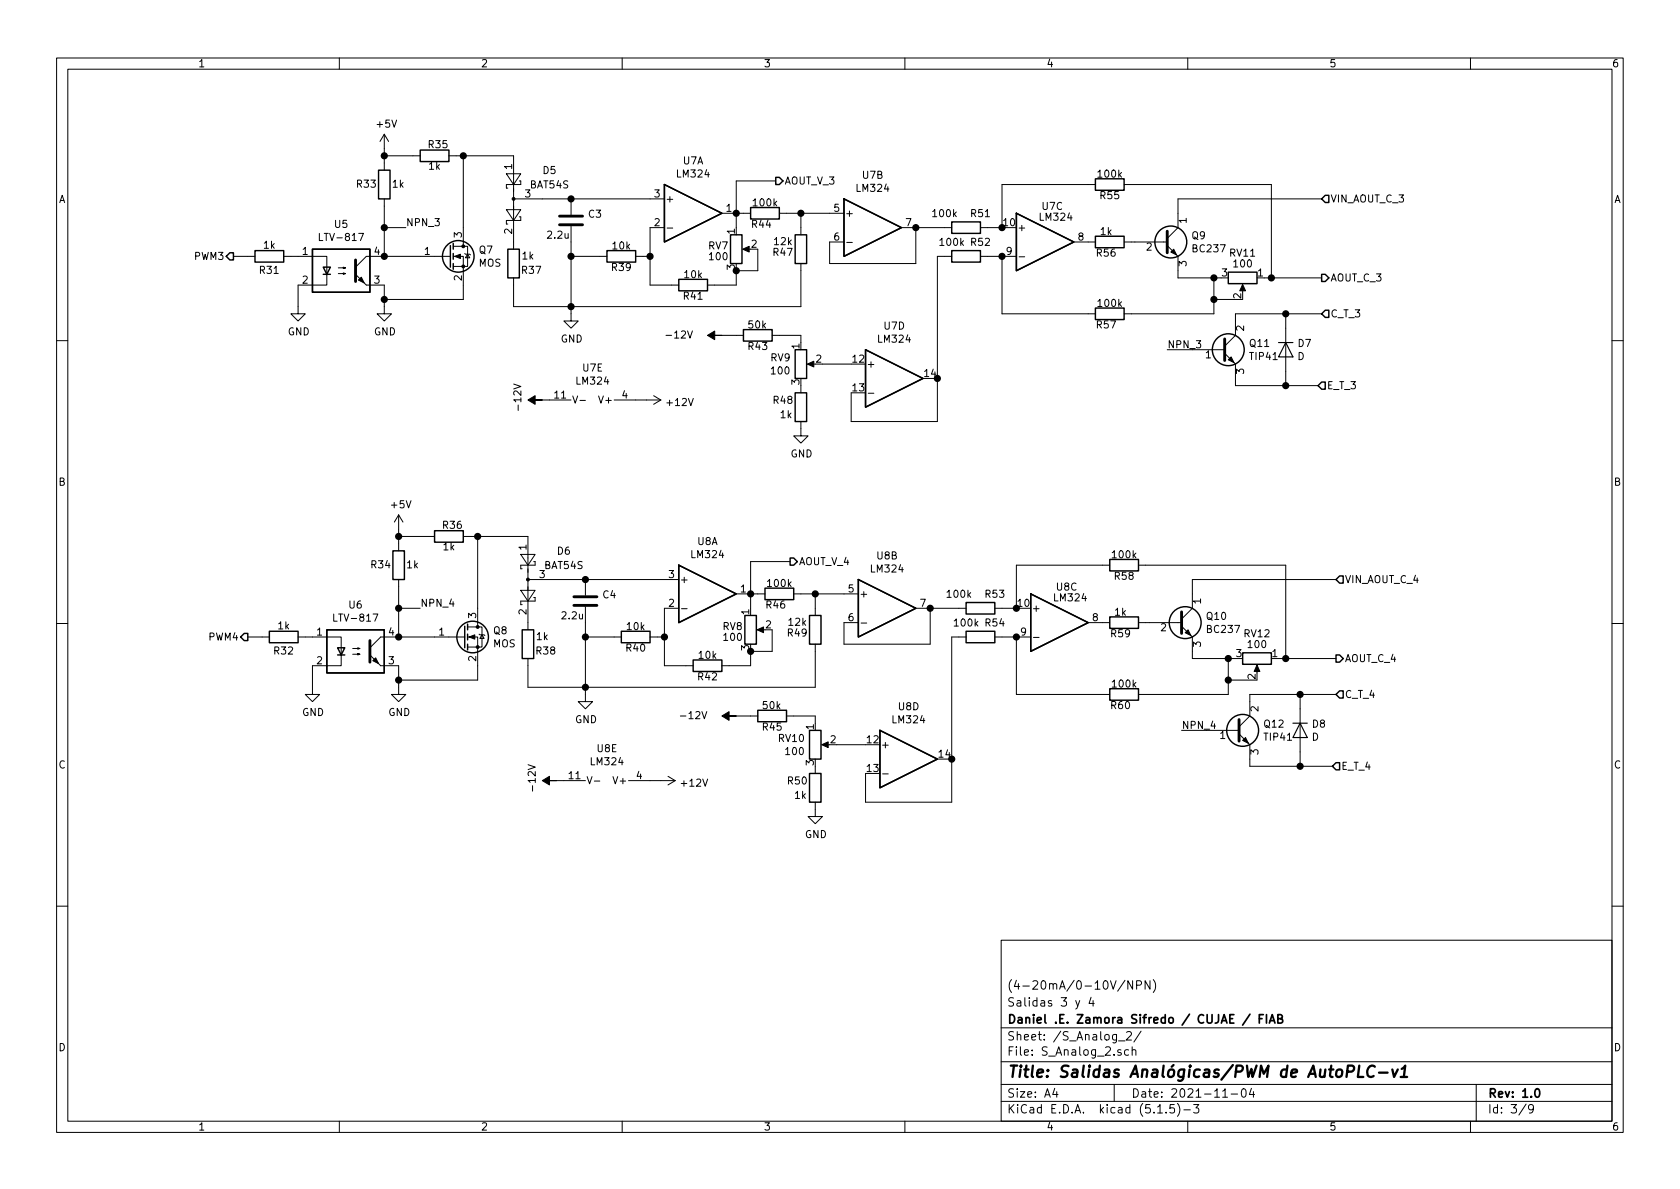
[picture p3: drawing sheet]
<svg xmlns="http://www.w3.org/2000/svg" width="297mm" height="210mm" viewBox="0 0 297 210" stroke-linecap="round" stroke-linejoin="round" font-family="sans-serif">
<g fill="none" stroke="#000" stroke-width=".18">
<path d="M10 10.3h277v189.9h-277zM12 12.2h273v186.1h-273zM60 10.3v1.9M110 10.3v1.9M160 10.3v1.9M210 10.3v1.9M260 10.3v1.9M67.9 27.6h6.4M67.9 23.7v6.4M67.9 35.2v10.1M67.9 23.7l-.7 1.3M67.9 23.7l.8 1.3"/>
<path d="M79.4 27.6h11.4v16.5M81.9 27.6v16M89.5 30.7h2.6l-1.3 1.9zM89.5 37.1h2.6l-1.3 1.9zM90.8 35.2h26.7M91.8 32h.3v.6h-2.6v.7h.3M91.8 38.3h.3v.7h-2.6v.6h.3M101 40v16.8h1.2l-1.2 1.2-1.3-1.2h1.3M101 35.2v2.8M127.6 37.7h5.1M137.2 32h-7v8.3M137.8 37.7h11.4"/>
<path d="M141.6 37.7v3.8M193.7 32.6h-16.5v7.7h-3.8M198.8 32.6h26v16.5M233.7 35.2h-25.4v5.1l-1.9 1.9M41.3 45.3h3.8M50.2 45.3h7.6v3.3M57.8 48.5v1.9h-5.1v5.1h1.3l-1.3 1.3-1.3-1.3h1.3M59.8 48.4h1.3l-.4 .1v-.2l.4 .1M59.8 47.4h1.3l-.4 .1v-.3l.4 .2M63.4 41.3h.9l-.6 1.2M64.8 50.4h3.1v5.1h1.3l-1.3 1.3-1.2-1.3h1.2M67.9 40.3h3.9"/>
<path d="M79.6 45.3h-14.8l-1.9 1.9M80.1 45.3h1.8v7.7h-14M80.1 43.6h2.6v3.5h-2.6M82.2 44.8l.1 .2h.8l.1 .1M82.7 45l.4 .6h-.8zM101 45.3h6.3M112.4 45.3h2.5M117.5 40.3h-2.6v10.1h5.1M118 40.3h.9M127.6 59.3h3.8M131.7 44.1h1M134 44.1v3.8h-3.8v2.5h-5.1"/>
<path d="M136.5 59.3h5.1v1.3M141.6 46.6v7.6h-50.8v-5.1M149.7 42.9h1M159.4 40.3h8.9M161.9 40.3v6.3h-15.2v-3.8h2.5M168.3 45.3h-2.6v29.2h-15.2v-5M173.4 45.3h6.3M177.2 45.3v10.2h16.5M180.2 45.4h1M189.9 42.8h3.8M198.8 42.8h7.6M206.4 43.4l1.9 1.9v3.8h7.6"/>
<path d="M214.6 49.1v6.4h-15.8M214.6 53h5.1M219.7 50.7v1M223.5 49.1h10.2M227.3 55.5v12.7M233.7 55.5h-15.3v3.8l-1.9 1.9M10 60.2h2M95.9 70.7h5.1M101.3 70l.4 1.3 .4-1.3M102.5 70.8h1M108.6 70.7h8.2M115.6 70l1.2 .7"/>
<path d="M116.8 70.7l-1.2 .8M141.6 74.5v2.6h1.3l-1.3 1.3-1.3-1.3h1.3M141.6 68.2v1.3M143.1 64.4h1M145.4 64.4h5.1M153.5 69.5h1M206.4 61.8h10.1M216.5 62.5l1.9 1.9v3.8h14.6M285 60.2h2M70.5 91.1v6.3M70.5 94.9h6.3M70.5 91.1l-.8 1.2"/>
<path d="M70.5 91.1l.7 1.2M81.9 94.9h11.4v16.5M84.5 94.9v16M92.1 98h2.5l-1.3 1.9zM94.4 99.3h.2v.6h-2.5v.7h.2M139.7 99.3h-7v8.3M196.2 99.9h-16.5v7.7h-3.8M201.3 99.9h26v16.6M10 110.3h2M43.8 112.6h3.8M52.7 112.6h7.6v3.3M60.3 115.8v1.9h-5.1v5.1h1.3l-1.3 1.3-1.2-1.3h1.2"/>
<path d="M62.4 115.7h1.2l-.4 .1v-.2l.4 .1M62.4 114.7h1.2l-.4 .1v-.3l.4 .2M66 108.6h.8l-.5 1.2M67.3 117.7h3.2v5.1h1.3l-1.3 1.3-1.3-1.3h1.3M70.5 107.6h3.8M70.5 102.5v10.1M82.2 112.6h-14.9l-1.9 1.9M82.7 112.6h1.8v7.7h-14M82.7 110.9h2.5v3.5h-2.5M84.7 112.1l.1 .2h.8l.1 .1M85.2 112.3l.4 .6h-.8zM92.1 104.4h2.5l-1.3 1.9z"/>
<path d="M93.3 102.5h26.7M94.4 105.7h.2v.6h-2.5v.6h.2M103.5 107.3v16.8h1.3l-1.3 1.2-1.3-1.2h1.3M103.5 102.5v2.8M103.5 112.6h6.4M114.9 112.6h2.6M120 107.6h-2.5v10.1h5.1M120.5 107.6h1M130.2 105h5.1M134.2 111.4h1.1M136.5 111.4v3.8h-3.8v2.5h-5.1M140.3 105h11.5"/>
<path d="M144.1 113.9v7.6h-50.8v-5M144.1 105v3.8M152.2 110.2h1M161.9 107.6h8.9M164.5 107.6v6.3h-15.3v-3.8h2.6M170.8 112.6h-2.5v29.3h-15.3v-5.1M175.9 112.6h6.3M179.7 112.6v10.2h16.5M182.7 112.7h1M192.4 110.1h3.8M201.3 110.1h7.6M208.9 110.7l1.9 1.9v3.9h7.6"/>
<path d="M217.2 116.5v6.3h-15.9M222.2 118v1M226.1 116.5h10.1M236.2 102.5h-25.4v5.1l-1.9 1.9M285 110.3h2M98.4 138h5.1M103.8 137.3l.4 1.3 .5-1.3M105.1 138.1h.9M111.1 138h8.3M118.1 137.3l1.3 .7M119.4 138l-1.3 .8M130.2 126.6h3.8"/>
<path d="M139.1 126.6h5v1.3M144.1 135.5v1.3M145.7 131.7h1M148 131.7h5M156.1 136.8h.9M208.9 129.2h10.2M217.2 120.3h5M219.1 129.8l1.9 1.9v3.8h14.6M229.9 122.8v12.7M236.2 122.8h-15.2v3.8l-1.9 1.9M144.1 141.9v2.5h1.3l-1.3 1.3-1.2-1.3h1.2M10 160.2h2"/>
<path d="M177 166.3h108v32h-108zM190.9 176.9l-.5 1.4-.2 .1M192.9 176.3l-.3 1.1h.9M193.3 176.9v1M198.9 173.3l-1.3 2M200.3 173.4v1.5l-.9-1.5v1.5M201 174.2l.7-.1 .1-.2v-.3l-.3-.2h-.5v1.5M203.3 173.4v1.5l-.8-1.5v1.5M203.9 173.2a1.79 1.79 0 0 1 0 2.3M285 160.2h2M60 198.3v1.9M110 198.3v1.9"/>
<path d="M160 198.3v1.9M177 194.8h108M177 191.8h108M177 187.8h108M177 181.8h108M186.5 192.5l-.4 1h1M186.8 193v1M197 191.8v3M197.8 184.1h1.1M199.2 182.6l.2-.2h.4l.3 .4-1 1.1h1M199.5 185.7l-.4-.1-.3 .3 .1 .6 .2 .1 .4-.1M200.2 185.7h.1a.37 .37 0 0 1 .5 .1v.8"/>
<path d="M200.2 185.1v1.5M201.8 182.3l-1.3 2M204.7 196.8h.8M206.2 196.7v.1M207.6 195.3h-.7l-.1 .7 .2-.1 .5 .1 .2 .2-.1 .5-.2 .1-.6-.1M208.2 195.1a1.71 1.71 0 0 1 0 2.3M209.3 196.3h1.2M210 198.3v1.9M211 195.3h1l-.5 .6 .4 .1v.7l-.2 .1-.7-.1M216.2 194h.8M217.7 193.5h1.1M219.6 192.7l.4-.2a.94 .94 0 0 1 0 1.5 .82 .82 0 0 1-.4-1.3z"/>
<path d="M221.3 192.5l-.4 1h.9M221.6 193v1M260 198.3v1.9M261 191.8v6.5M269.8 195.2l-1.2 2M271.1 196l-.3 .3-.4-.1-.1-.2v-.4l.1-.2 .4-.1 .2 .2a1.19 1.19 0 0 1-.2 1.2l-.4 .1"/>
</g>
<path d="M221 179.3l-1.3 2M223.4 179.4h-.7v1.5M223.9 179.4v1.5M222.7 180.1h.4M224.4 180.9l.5-1.5 .5 1.5M224.6 180.5h.7M225.9 180.1h.5l.2-.1 .1-.3-.3-.3h-.5v1.5h.6l.3-.3a.41 .41 0 0 0-.4-.5M271.5 192.7l.2-.2a.81 .81 0 0 1 .6 .6 .81 .81 0 0 1-.3 .8l-.1 .1a.79 .79 0 0 1-.4-1.3z" fill="none" stroke="#000" stroke-width=".3"/>
<path d="M240.3 188.4l-.2 2h.9M243.1 188.6a.87 .87 0 0 0-1 0 .87 .87 0 0 0-.4 1 .69 .69 0 0 0 .3 .8 .69 .69 0 0 0 .9-.1M243.8 189.7h1.5M246.2 189.1l.3 1.3 .6-1.3M247.6 190.4h1.2M247.8 189l.7-.6-.3 2" fill="none" stroke="#000" stroke-width=".41"/>
<g fill="none" stroke="#000" stroke-width=".25">
<path d="M66.9 30.1h2.1v5.1h-2.1zM74.3 26.5h5.1v2.1h-5.1zM117.5 32.6l10.1 5.1-10.1 5.1zM132.7 36.7h5.1v2h-5.1zM137.2 31.4h.6l.6 .6-.6 .6h-.6zM149.2 35.2l10.2 5.1-10.2 5zM168.3 39.2h5.1v2.1h-5.1zM179.7 37.7l10.2 5.1-10.2 5.1zM193.7 31.6h5.1v2h-5.1zM234.3 34.5h.6v1.3h-.6l-.6-.6zM40.6 44.7h.7v1.3h-.7l-.6-.7zM45.1 44.3h5.1v2h-5.1z"/>
<path d="M55.2 44.1h10.2v7.6h-10.2zM57.1 47.2h1.3l-.6 1.3zM57.1 48.5h1.3M79.6 43.4v3.8M80.1 43v1.1M80.1 44.8v1M80.1 46.6v1M89.8 44.1h2v5h-2zM107.3 44.3h5.1v2h-5.1zM120 49.4h5.1v2h-5.1zM129.2 41.5h2v5.1h-2zM131.4 58.3h5.1v2h-5.1z"/>
<path d="M140.6 41.5h2v5.1h-2zM168.3 44.3h5.1v2h-5.1zM193.7 54.5h5.1v2h-5.1zM193.7 41.8h5.1v2h-5.1zM217.2 48.1h5v2.1h-5zM233.7 48.5h.6l.6 .6-.6 .7h-.6zM234.3 54.9h.6v1.2h-.6l-.6-.6zM140.6 61.8h2v5.1h-2zM140.6 69.5h2v5h-2zM153 61.8l10.2 5.1-10.2 5.1zM233 68.2l.7-.6h.6v1.2h-.6zM69.5 97.4h2v5.1h-2z"/>
<path d="M76.8 93.8h5.1v2.1h-5.1zM120 99.9l10.2 5.1-10.2 5.1zM139.7 98.7h.6l.7 .6-.7 .6h-.6zM196.2 98.9h5.1v2.1h-5.1zM42.5 112.6l.7-.6h.6v1.3h-.6zM47.6 111.6h5.1v2.1h-5.1zM57.8 111.4h10.1v7.6h-10.1zM59.7 114.5h1.3l-.7 1.3zM59.7 115.8h1.3M82.2 110.7v3.8M82.7 110.4v1M82.7 112.1v1.1"/>
<path d="M82.7 113.9v1M92.3 111.4h2.1v5.1h-2.1zM109.9 111.6h5v2.1h-5zM122.6 116.7h5v2h-5zM131.7 108.8h2v5.1h-2zM135.3 104h5v2h-5zM143.1 108.8h2.1v5.1h-2.1zM151.8 102.5l10.1 5.1-10.1 5zM170.8 111.6h5.1v2.1h-5.1zM170.8 106.5h5.1v2.1h-5.1zM182.2 105l10.2 5.1-10.2 5.1zM196.2 109.1h5.1v2h-5.1z"/>
<path d="M219.7 115.4h5.1v2.1h-5.1zM236.2 115.8h.7l.6 .7-.6 .6h-.7zM236.9 101.8h.6v1.3h-.6l-.7-.6zM134 125.6h5.1v2h-5.1zM143.1 129.2h2.1v5h-2.1zM143.1 136.8h2.1v5.1h-2.1zM155.6 129.2l10.1 5-10.1 5.1zM196.2 121.8h5.1v2h-5.1zM236.2 134.9h.7v1.2h-.7l-.6-.6zM236.9 122.2h.6v1.2h-.6l-.7-.6z"/>
<circle cx="81" cy="45.3" r="2.79"/>
<circle cx="207" cy="42.8" r="2.82"/>
<circle cx="217.2" cy="61.8" r="2.82"/>
<circle cx="83.6" cy="112.6" r="2.79"/>
<circle cx="209.5" cy="110.1" r="2.82"/>
<circle cx="219.7" cy="129.2" r="2.82"/>
</g>
<g fill="#000" stroke="#000" stroke-width=".18">
<path d="M63.9 49l.5 1-1-.5zM62.9 48.5l1.9 1.9zM80.4 45.3l1-.3v.7zM125.1 59.3l1.3-.8v.8h1.2h-1.2v.8zM131.3 44.1l1.2-.5v1zM207 44.6l.5-.5 .5 1zM219.7 50.3l.5 1.1h-1zM93.3 70.7l1.3-.7v.7h1.3h-1.3v.8zM142.7 64.4l1.2-.5v1zM217.2 63.6l.5-.5 .5 1zM65.9 116.8l.5-.5 .5 1zM65.4 115.8l1.9 1.9z"/>
<path d="M82.9 112.6l1-.3v.7zM133.9 111.4l1.1-.5v1zM209.5 111.9l.6-.5 .5 1zM222.2 117.6l.6 1.1h-1.1zM95.9 138l1.3-.7v.7h1.2h-1.2v.8zM127.6 126.6l1.3-.7v.7h1.3h-1.3v.8zM145.3 131.7l1.1-.5v1zM219.7 130.9l.5-.5 .5 1z"/>
<circle cx="90.8" cy="35.2" r=".25"/>
<circle cx="81.9" cy="47.1" r=".25"/>
<circle cx="81.9" cy="43.6" r=".25"/>
<circle cx="84.5" cy="114.4" r=".25"/>
<circle cx="84.5" cy="110.9" r=".25"/>
<circle cx="93.3" cy="102.5" r=".25"/>
</g>
<path d="M226.1 60.6h2.5M227.3 60.6l1.3 2.5h-2.5zM228.6 127.9h2.5M229.9 127.9l1.2 2.5h-2.5z" fill="none" stroke="#000" stroke-width=".2"/>
<path d="M98.9 39.7h4.1M98.9 38.2h4.1M62.9 46v3.8M206.4 40.9v3.8M216.5 59.9v3.8M65.4 113.3v3.8M101.5 107.1h4M101.5 105.5h4M208.9 108.2v3.8M219.1 127.2v3.9" fill="none" stroke="#000" stroke-width=".51"/>
<g fill="#000" stroke="#000" stroke-width=".25">
<circle cx="67.9" cy="27.6" r=".51"/>
<circle cx="81.9" cy="27.6" r=".51"/>
<circle cx="101" cy="35.2" r=".51"/>
<circle cx="130.2" cy="37.7" r=".51"/>
<circle cx="141.6" cy="37.7" r=".51"/>
<circle cx="67.9" cy="53" r=".51"/>
<circle cx="67.9" cy="40.3" r=".51"/>
<circle cx="67.9" cy="45.3" r=".51"/>
<circle cx="101" cy="45.3" r=".51"/>
<circle cx="101" cy="54.2" r=".51"/>
<circle cx="114.9" cy="45.3" r=".51"/>
<circle cx="130.2" cy="47.9" r=".51"/>
<circle cx="161.9" cy="40.3" r=".51"/>
<circle cx="177.2" cy="40.3" r=".51"/>
<circle cx="177.2" cy="45.3" r=".51"/>
<circle cx="214.6" cy="49.1" r=".51"/>
<circle cx="214.6" cy="53" r=".51"/>
<circle cx="224.8" cy="49.1" r=".51"/>
<circle cx="227.3" cy="55.5" r=".51"/>
<circle cx="165.7" cy="66.9" r=".51"/>
<circle cx="227.3" cy="68.2" r=".51"/>
<circle cx="70.5" cy="94.9" r=".51"/>
<circle cx="84.5" cy="94.9" r=".51"/>
<circle cx="70.5" cy="112.6" r=".51"/>
<circle cx="70.5" cy="107.6" r=".51"/>
<circle cx="103.5" cy="102.5" r=".51"/>
<circle cx="103.5" cy="112.6" r=".51"/>
<circle cx="117.5" cy="112.6" r=".51"/>
<circle cx="132.7" cy="115.2" r=".51"/>
<circle cx="132.7" cy="105" r=".51"/>
<circle cx="144.1" cy="105" r=".51"/>
<circle cx="164.5" cy="107.6" r=".51"/>
<circle cx="179.7" cy="112.6" r=".51"/>
<circle cx="179.7" cy="107.6" r=".51"/>
<circle cx="217.2" cy="116.5" r=".51"/>
<circle cx="227.3" cy="116.5" r=".51"/>
<circle cx="70.5" cy="120.3" r=".51"/>
<circle cx="103.5" cy="121.5" r=".51"/>
<circle cx="168.3" cy="134.2" r=".51"/>
<circle cx="217.2" cy="120.3" r=".51"/>
<circle cx="229.9" cy="122.8" r=".51"/>
<circle cx="229.9" cy="135.5" r=".51"/>
</g>
<text font-size="2.8" x="178" y="190.5">Title: Salidas Analógicas/PWM de AutoPLC-v1</text>
<g font-size="2.1">
<text x="178" y="178">Salidas 3 y 4</text>
<text x="178" y="175">(4-20mA/0-10V/NPN)</text>
<text x="178" y="184">Sheet: /S_Analog_2/</text>
<text x="178" y="181">Daniel .E. Zamora Sifredo / CUJAE / FIAB</text>
<text x="178" y="186.7">File: S_Analog_2.sch</text>
<text x="178" y="196.9">KiCad E.D.A. kicad (5.1.5)-3</text>
<text x="178" y="194.1">Size: A4</text>
<text x="200" y="194.1">Date: 2021-11-04</text>
<text x="263" y="194.1">Rev: 1.0</text>
<text x="263" y="196.9">Id: 3/9</text>
</g>
<g font-size="1.8">
<text x="35" y="11.9">1</text>
<text x="85" y="11.9">2</text>
<text x="135" y="11.9">3</text>
<text x="185" y="11.9">4</text>
<text x="235" y="11.9">5</text>
<text x="285" y="11.9">6</text>
<text x="66.7" y="22.6">+5V</text>
<text x="75.8" y="26.2">R35</text>
<text x="90.6" y="29.9" transform="rotate(-90 90.6 29.9)">1</text>
<text x="120.8" y="29.1">U7A</text>
<text x="10.4" y="35.9">A</text>
<text x="63.1" y="33.2">R33</text>
<text x="69.4" y="33.2">1k</text>
<text x="75.9" y="30">1k</text>
<text x="92.9" y="34.9">3</text>
<text x="93.8" y="33.3">BAT54S</text>
<text x="96" y="30.8">D5</text>
<text x="115.7" y="34.9">3</text>
<text x="117.6" y="35.8">+</text>
<text x="119.8" y="31.4">LM324</text>
<text x="138.7" y="32.6">AOUT_V_3</text>
<text x="151.6" y="33.9">LM324</text>
<text x="152.6" y="31.6">U7B</text>
<text x="194.3" y="31.4">100k</text>
<text x="194.6" y="35.2">R55</text>
<text x="235.2" y="35.8">VIN_AOUT_C_3</text>
<text x="285.4" y="35.9">A</text>
<text x="59.2" y="40.3">U5</text>
<text x="71.8" y="40">NPN_3</text>
<text x="90.6" y="41.4" transform="rotate(-90 90.6 41.4)">2</text>
<text x="104.1" y="38.5">C3</text>
<text x="115.7" y="40">2</text>
<text x="128.4" y="37.5">1</text>
<text x="129.9" y="41.4" transform="rotate(-90 129.9 41.4)">1</text>
<text x="133" y="40.3">R44</text>
<text x="133.3" y="36.5">100k</text>
<text x="147.5" y="37.5">5</text>
<text x="149.4" y="38.3">+</text>
<text x="160.2" y="40">7</text>
<text x="165" y="38.4">100k</text>
<text x="171.7" y="38.4">R51</text>
<text x="177.5" y="40">10</text>
<text x="179.8" y="40.9">+</text>
<text x="183.9" y="39">LM324</text>
<text x="184.3" y="37.1">U7C</text>
<text x="194.6" y="41.6">1k</text>
<text x="209.8" y="39.5" transform="rotate(-90 209.8 39.5)">1</text>
<text x="34.4" y="46">PWM3</text>
<text x="46.7" y="44">1k</text>
<text x="53.5" y="45.1">1</text>
<text x="56.9" y="42.6">LTV-817</text>
<text x="66.2" y="45.1">4</text>
<text x="75.1" y="45.1">1</text>
<text x="81.7" y="42" transform="rotate(-90 81.7 42)">3</text>
<text x="84.6" y="47.2">MOS</text>
<text x="84.8" y="44.9">Q7</text>
<text x="92.4" y="45.9">1k</text>
<text x="96.9" y="42.2">2.2u</text>
<text x="108.2" y="47.9">R39</text>
<text x="108.4" y="44.1">10k</text>
<text x="125.3" y="44.1">RV7</text>
<text x="125.5" y="46">100</text>
<text x="129.9" y="47.7" transform="rotate(-90 129.9 47.7)">3</text>
<text x="132.9" y="43.8">2</text>
<text x="136.8" y="45.3">R47</text>
<text x="137" y="43.4">12k</text>
<text x="147.5" y="42.5">6</text>
<text x="166.3" y="43.5">100k</text>
<text x="171.7" y="43.5">R52</text>
<text x="178" y="45.1">9</text>
<text x="190.7" y="42.5">8</text>
<text x="194" y="45.4">R56</text>
<text x="202.7" y="44.3">2</text>
<text x="209.8" y="47.1" transform="rotate(-90 209.8 47.1)">3</text>
<text x="210.8" y="42.3">Q9</text>
<text x="211" y="44.6">BC237</text>
<text x="217.5" y="45.4">RV11</text>
<text x="218.2" y="47.3">100</text>
<text x="46" y="48.4">R31</text>
<text x="53.5" y="50.2">2</text>
<text x="66.2" y="50.2">3</text>
<text x="81.7" y="49.6" transform="rotate(-90 81.7 49.6)">2</text>
<text x="92.3" y="48.4">R37</text>
<text x="120.9" y="53">R41</text>
<text x="121.1" y="49.2">10k</text>
<text x="216.1" y="48.9">3</text>
<text x="219.5" y="52.8" transform="rotate(-90 219.5 52.8)">2</text>
<text x="222.4" y="48.9">1</text>
<text x="235.2" y="49.8">AOUT_C_3</text>
<text x="50.9" y="59.3">GND</text>
<text x="66.1" y="59.3">GND</text>
<text x="118.2" y="59.9">-12V</text>
<text x="132.4" y="58.1">50k</text>
<text x="156.4" y="58.3">U7D</text>
<text x="194" y="58.1">R57</text>
<text x="194.3" y="54.3">100k</text>
<text x="220" y="58.5" transform="rotate(-90 220 58.5)">2</text>
<text x="235.2" y="56.1">C_T_3</text>
<text x="99.1" y="60.6">GND</text>
<text x="103.1" y="65.7">U7E</text>
<text x="132.4" y="61.9">R43</text>
<text x="136.3" y="63.9">RV9</text>
<text x="141.4" y="61.7" transform="rotate(-90 141.4 61.7)">1</text>
<text x="144.3" y="64.1">2</text>
<text x="150.8" y="64.1">12</text>
<text x="153.2" y="65">+</text>
<text x="155.4" y="60.6">LM324</text>
<text x="206.4" y="61.6">NPN_3</text>
<text x="213.2" y="63.4">1</text>
<text x="221" y="61.4">Q11</text>
<text x="221.1" y="63.7">TIP41</text>
<text x="229.4" y="63.7">D</text>
<text x="229.5" y="61.4">D7</text>
<text x="98.1" y="70.5">11</text>
<text x="102" y="68">LM324</text>
<text x="106.2" y="71.4">V+</text>
<text x="110" y="70.5">4</text>
<text x="118.1" y="71.8">+12V</text>
<text x="136.5" y="66.2">100</text>
<text x="136.8" y="71.4">R48</text>
<text x="141.4" y="68" transform="rotate(-90 141.4 68)">3</text>
<text x="150.8" y="69.2">13</text>
<text x="163.5" y="66.7">14</text>
<text x="220" y="66.1" transform="rotate(-90 220 66.1)">3</text>
<text x="234.6" y="68.8">E_T_3</text>
<text x="92.2" y="72.2" transform="rotate(-90 92.2 72.2)">-12V</text>
<text x="138" y="74">1k</text>
<text x="139.8" y="80.9">GND</text>
<text x="10.4" y="85.9">B</text>
<text x="69.3" y="89.9">+5V</text>
<text x="285.4" y="85.9">B</text>
<text x="78.4" y="93.5">R36</text>
<text x="65.7" y="100.5">R34</text>
<text x="72" y="100.5">1k</text>
<text x="78.4" y="97.3">1k</text>
<text x="93.1" y="97.3" transform="rotate(-90 93.1 97.3)">1</text>
<text x="96.3" y="100.6">BAT54S</text>
<text x="98.6" y="98.1">D6</text>
<text x="122.4" y="98.7">LM324</text>
<text x="123.3" y="96.4">U8A</text>
<text x="141.2" y="99.9">AOUT_V_4</text>
<text x="154.1" y="101.2">LM324</text>
<text x="155.1" y="98.9">U8B</text>
<text x="196.8" y="98.7">100k</text>
<text x="61.7" y="107.6">U6</text>
<text x="74.3" y="107.3">NPN_4</text>
<text x="95.4" y="102.2">3</text>
<text x="106.6" y="105.8">C4</text>
<text x="118.3" y="107.3">2</text>
<text x="118.3" y="102.2">3</text>
<text x="120.1" y="103.1">+</text>
<text x="131" y="104.8">1</text>
<text x="135.5" y="107.6">R46</text>
<text x="135.8" y="103.8">100k</text>
<text x="150" y="104.8">5</text>
<text x="151.9" y="105.7">+</text>
<text x="162.7" y="107.3">7</text>
<text x="167.6" y="105.7">100k</text>
<text x="174.3" y="105.7">R53</text>
<text x="180" y="107.3">10</text>
<text x="186.5" y="106.3">LM324</text>
<text x="186.8" y="104.4">U8C</text>
<text x="197.1" y="102.5">R58</text>
<text x="212.3" y="106.8" transform="rotate(-90 212.3 106.8)">1</text>
<text x="237.7" y="103.1">VIN_AOUT_C_4</text>
<text x="37" y="113.3">PWM4</text>
<text x="49.2" y="111.3">1k</text>
<text x="56" y="112.4">1</text>
<text x="59.4" y="109.9">LTV-817</text>
<text x="68.7" y="112.4">4</text>
<text x="77.6" y="112.4">1</text>
<text x="84.2" y="109.3" transform="rotate(-90 84.2 109.3)">3</text>
<text x="87.3" y="112.2">Q8</text>
<text x="93.1" y="108.7" transform="rotate(-90 93.1 108.7)">2</text>
<text x="94.9" y="113.2">1k</text>
<text x="99.5" y="109.5">2.2u</text>
<text x="110.9" y="111.4">10k</text>
<text x="127.8" y="111.4">RV8</text>
<text x="128.1" y="113.3">100</text>
<text x="132.5" y="108.7" transform="rotate(-90 132.5 108.7)">1</text>
<text x="135.4" y="111.1">2</text>
<text x="139.3" y="112.6">R49</text>
<text x="139.5" y="110.7">12k</text>
<text x="150" y="109.8">6</text>
<text x="168.9" y="110.8">100k</text>
<text x="174.3" y="110.8">R54</text>
<text x="180.5" y="112.4">9</text>
<text x="182.4" y="108.2">+</text>
<text x="193.2" y="109.8">8</text>
<text x="196.5" y="112.7">R59</text>
<text x="197.2" y="108.9">1k</text>
<text x="205.3" y="111.6">2</text>
<text x="213.4" y="109.6">Q10</text>
<text x="213.5" y="111.9">BC237</text>
<text x="220" y="112.7">RV12</text>
<text x="48.5" y="115.7">R32</text>
<text x="56" y="117.5">2</text>
<text x="68.7" y="117.5">3</text>
<text x="84.2" y="116.9" transform="rotate(-90 84.2 116.9)">2</text>
<text x="87.2" y="114.5">MOS</text>
<text x="94.9" y="115.7">R38</text>
<text x="110.8" y="115.2">R40</text>
<text x="123.6" y="116.5">10k</text>
<text x="132.5" y="115" transform="rotate(-90 132.5 115)">3</text>
<text x="212.3" y="114.4" transform="rotate(-90 212.3 114.4)">3</text>
<text x="218.6" y="116.2">3</text>
<text x="220.8" y="114.6">100</text>
<text x="224.9" y="116.2">1</text>
<text x="237.7" y="117.1">AOUT_C_4</text>
<text x="123.5" y="120.3">R42</text>
<text x="135" y="125.4">50k</text>
<text x="158.9" y="125.6">U8D</text>
<text x="196.5" y="125.4">R60</text>
<text x="196.8" y="121.6">100k</text>
<text x="222" y="120.1" transform="rotate(-90 222 120.1)">2</text>
<text x="222.5" y="125.8" transform="rotate(-90 222.5 125.8)">2</text>
<text x="237.7" y="123.4">C_T_4</text>
<text x="53.4" y="126.6">GND</text>
<text x="68.7" y="126.6">GND</text>
<text x="101.7" y="127.9">GND</text>
<text x="120.7" y="127.2">-12V</text>
<text x="134.9" y="129.2">R45</text>
<text x="137.7" y="131.2">RV10</text>
<text x="143.9" y="129" transform="rotate(-90 143.9 129)">1</text>
<text x="146.8" y="131.4">2</text>
<text x="153.3" y="131.4">12</text>
<text x="157.9" y="127.9">LM324</text>
<text x="208.9" y="128.9">NPN_4</text>
<text x="215.7" y="130.7">1</text>
<text x="223.6" y="128.7">Q12</text>
<text x="223.6" y="131">TIP41</text>
<text x="232" y="131">D</text>
<text x="232.1" y="128.7">D8</text>
<text x="10.4" y="135.9">C</text>
<text x="100.6" y="137.8">11</text>
<text x="104.6" y="135.3">LM324</text>
<text x="105.6" y="133">U8E</text>
<text x="112.5" y="137.8">4</text>
<text x="139" y="133.5">100</text>
<text x="143.9" y="135.4" transform="rotate(-90 143.9 135.4)">3</text>
<text x="153.3" y="136.5">13</text>
<text x="155.7" y="132.3">+</text>
<text x="166" y="134">14</text>
<text x="222.5" y="133.4" transform="rotate(-90 222.5 133.4)">3</text>
<text x="237.1" y="136.1">E_T_4</text>
<text x="285.4" y="135.9">C</text>
<text x="94.7" y="139.5" transform="rotate(-90 94.7 139.5)">-12V</text>
<text x="108.8" y="138.7">V+</text>
<text x="120.6" y="139.1">+12V</text>
<text x="139.3" y="138.7">R50</text>
<text x="140.6" y="141.3">1k</text>
<text x="142.3" y="148.2">GND</text>
<text x="10.4" y="185.9">D</text>
<text x="285.4" y="185.9">D</text>
<text x="35" y="199.9">1</text>
<text x="85" y="199.9">2</text>
<text x="135" y="199.9">3</text>
<text x="185" y="199.9">4</text>
<text x="235" y="199.9">5</text>
<text x="285" y="199.9">6</text>
</g>
</svg>
